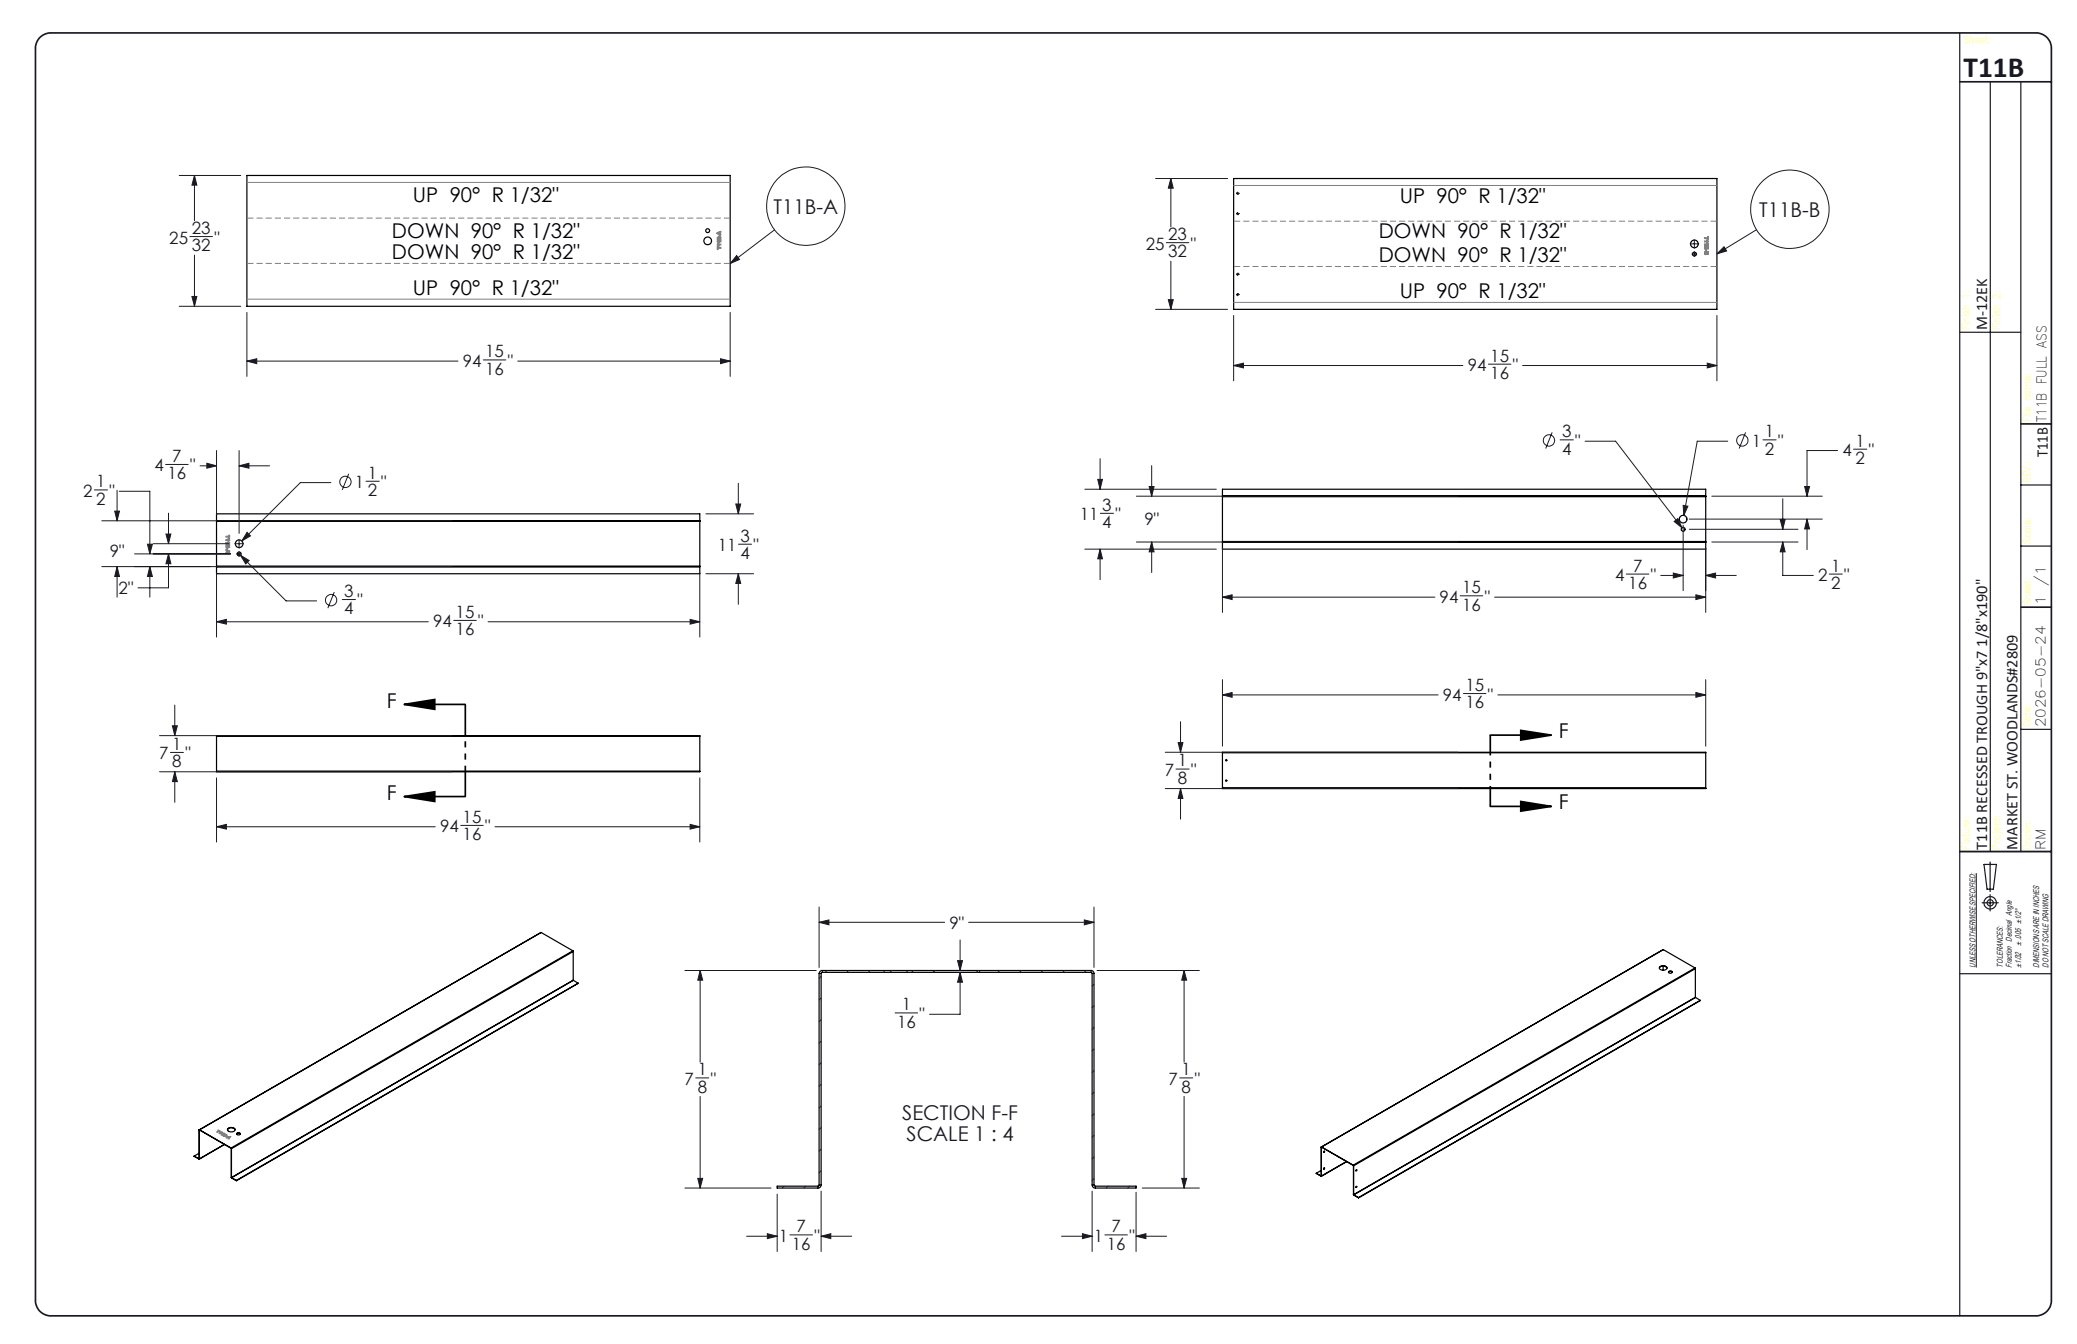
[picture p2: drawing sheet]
<svg xmlns="http://www.w3.org/2000/svg" width="432mm" height="279mm" viewBox="0 0 432 279" stroke-linecap="round" stroke-linejoin="round" font-family="sans-serif">
<g fill="none" stroke="#191924" stroke-width=".21">
<path d="M37.3 36.5h12.8M40.4 36.5l.5 2h-1zM40.4 36.5v9.4M240.2 37.1h15M243.4 37.1l.5 2h-1zM243.4 37.1v10.1M257.3 39.9v.1M39.5 49.2h4.7M40.4 53v10.7M153.1 53.1l.6 .8-1.9 .9zM161 47.8l-9.2 7M242.5 50.4h4.7"/>
<path d="M243.4 54.3v10M257 57h.1M257 40.2h.1M257 44.4h.1M257.2 57h.2M257.2 40.2h.2M257.2 44.4h.2M257.3 56.8h.1M257.3 40.4h.1M257.3 44.6h.1M257.3 40.1v.2M257.3 44.2h.1"/>
<path d="M257.3 44.3v.2M257.3 56.9v.2M257.3 57.2v.1M257.5 57h.1M257.5 40.2h.1M257.5 44.4h.1M351.4 50.7h.6M351.8 52.8h.2M352.1 52.8h.3M352.1 50.7h.3M352.2 49.8v.7M352.2 50.6v.2"/>
<path d="M352.2 50.9v.7M352.2 52.3v.3M352.2 52.7v.2M352.2 53v.3M352.5 52.8h.2M352.5 50.7h.7M356.9 52.8l1.5-1.5 .6 .9zM365.2 47.8l-8.3 5M37.3 63.7h12.8M39.9 61.6h1l-.5 2.1zM51.3 75.1l2.1-.5v1zM51.3 64.9v13.3"/>
<path d="M51.3 75.1h43.9M100.5 74.8h4.7M107.6 75.1h44.2M149.8 74.6l2 .5-2 .5zM151.8 64.9v13.3M240.2 64.3h15M242.9 62.3h1l-.5 2zM256.5 76l2-.5v1zM256.5 65.6v13.6M256.5 76h47.6M257 61.2h.1M257.2 61.2h.2"/>
<path d="M257.3 61h.1M257.3 61.1v.2M257.3 61.5h.1M257.5 61.2h.1M309.4 75.7h4.7M316.5 76h40.4M354.9 75.5l2 .5-2 .5zM356.9 65.6v13.6M34.4 96.6h4.7M41.6 96.8h3.4M43 96.3l2 .5-2 .5zM45 93.7v13.3"/>
<path d="M49.7 96.8l2.1-.5v1zM49.7 93.7v17.2M49.7 96.8h6.4M72.5 98.5l-1.3 3.3M228.2 99.7h1l-.5 2zM228.7 95.4v6.3M239.4 96.8v6.4M322.7 89.9l-1.4 3.3M324.3 91.4h2.8M329.5 91.7h6.4l13.8 18M359.2 91.7h-6.4l-2.7 15.4M362.9 89.9l-1.3 3.3"/>
<path d="M366.5 91.4h2.8M382 93.7h-6.3v9.5M385.3 93.4h2.8M19.6 101.8h2.8M21.2 108.3h72.8M21.2 117.8h72.8M23.8 106.3h1l-.5 2zM24.3 117.8l.5 2h-1zM24.3 101.9v6.4M24.3 117.8v6.3M24.8 102.1h6.4v13M28 115.1h19.9"/>
<path d="M30.7 113.1h1l-.5 2zM31.2 117.8l.5 2h-1zM31.2 117.8v6.3M31.9 113h15.7M34.5 111h1l-.5 2zM35 115.1l.5 2.1h-1zM35 115.1v7.1h-6.3M35 106.7v6.3M45 119.1v13.3M48.8 113h.7M49.2 115.1h.3M49.6 115.1h.2"/>
<path d="M49.6 113h.2M49.7 112.1v.7M49.7 112.9v.2M49.7 113.2v.7M49.7 114.7v.2M49.7 115v.3M49.7 115.4v.3M49.9 115.1h.3M49.9 113h.7M50 115.4l1.8 1.1-.7 .7zM50 115.4l9.5 9.5h6.3M51.4 110.7l.7 .7-1.8 1.1z"/>
<path d="M68.8 100.3h-6.4l-12.1 12.2M76.1 100h2.7M145.5 119.1v13.3M146.8 119.3h9.9M146.8 106.8h9.9M153 104.8h1l-.5 2zM153.5 119.3l.5 2h-1zM153.5 100.5v6.3M153.5 119.3v6.3M153.5 113.1h2.7M225.5 114.2h27.4M225.5 101.7h27.4"/>
<path d="M228.7 114.2l.5 2h-1zM228.7 114.2v6.3M228.7 106.7h2.8M236.3 103.2h66.8M236.3 112.7h66.8M238.9 101.1h1l-.5 2.1zM239.4 112.7l.5 2h-1zM239.4 112.7v6.3M254.1 113.9v13.4M338.1 119.3h4.7M345.3 119.6h4.6M347.9 119.1l2 .5-2 .6z"/>
<path d="M348.1 108.4l.7-.6 .9 1.9zM349.9 105.1l1 .1-.8 1.9zM349.9 109.2v13.6M351.2 107.9h27.6M351.2 110h22.6M354.6 119.6l2.1-.5v1.1zM354.6 113.9v13.4M354.6 119.6h6.4M355.9 103.2h22.9M355.9 112.7h17.9M370.1 108h1l-.5 2zM370.6 112.7l.5 2h-1z"/>
<path d="M370.6 112.7v6.9h6.4M370.6 103.7v6.3M375.2 101.1h1l-.5 2.1zM375.7 107.9l.5 2.1h-1zM375.7 107.9v6.4M380.3 119.3h2.7M45 129.3l2.1-.5v1zM45 129.3h44M69.5 123.1l-1.3 3.3M71.2 124.6h2.7M94.3 129h4.7M101.5 129.3h44"/>
<path d="M143.5 128.8l2 .5-2 .5zM254.1 124.1l2.1-.5v1zM254.1 124.1h44.2M303.6 123.9h4.7M310.7 124.1h43.9M352.6 123.6l2 .5-2 .5zM33.2 152.9h60.8M35.4 156.4h2.7M35.8 150.9h1.1l-.6 2zM36.3 146.6v6.3M242.3 156.4h60.8M244.5 159.9h2.7"/>
<path d="M244.9 154.4h1l-.5 2zM245.4 150v6.4M254.1 144.5l2.1-.5v1zM254.1 141.3v13.8M254.1 144.5h44.9M304.2 144.2h4.7M311.4 144.5h43.2M352.6 144l2 .5-2 .5zM354.6 141.3v13.8M33.2 160.4h60.8M36.3 160.4l.6 2.1h-1.1zM36.3 160.4v6.4"/>
<path d="M45 171.9l2.1-.5v1zM45 161.7v13.3M45 171.9h45.5M95.8 171.6h4.7M102.9 171.9h42.6M143.5 171.4l2 .5-2 .5zM145.5 161.7v13.3M242.3 163.9h60.8M245.4 163.9l.5 2.1h-1zM245.4 163.9v6.4M170.3 191.7l2-.5v1.1zM170.3 188.6v12.5"/>
<path d="M170.3 191.7h26.1M199.1 199.7h1l-.5 2.1zM199.6 195.4v6.4M201.4 191.7h26M225.4 191.2l2 .5-2 .6zM227.4 188.6v12.5M410.9 181.5v19.6M142.4 201.8h27.3M145.6 201.8l.5 2h-1zM145.6 201.8v19M170.7 203l-.4 .4M170.7 207.5l-.4 .4"/>
<path d="M170.7 212l-.4 .4M170.7 216.5l-.4 .4M171.9 201.8l-.3 .3M176.4 201.8l-.4 .3M180.9 201.8l-.4 .3M185.4 201.8l-.4 .3M186.1 210.6h4.7M189.9 201.8l-.4 .3M194.4 201.8l-.4 .3M199.6 202.1l.5 2.1h-1zM199.6 202.1v8.8h-6.3M203.4 201.8l-.4 .3"/>
<path d="M207.9 201.8l-.4 .3M212.3 201.8l-.4 .3M216.9 201.8l-.5 .3M221.3 201.8l-.4 .3M225.8 201.8l-.4 .3M227.4 204.6l-.4 .4M227.4 209.1l-.4 .4M227.4 213.6l-.4 .4M227.4 218.1l-.4 .4M228.1 201.8h21.2M246.2 201.8l.5 2h-1zM246.2 201.8v19"/>
<path d="M144.6 224.1h2.8M145.6 227.9v19.1M170.7 220.9l-.4 .4M170.7 225.4l-.4 .4M170.7 229.9l-.4 .4M170.7 234.4l-.4 .4M170.7 238.9l-.4 .4M227.4 222.6l-.4 .4M227.4 227l-.4 .4M227.4 231.6l-.4 .4M227.4 236l-.4 .4M245.3 224.1h2.7"/>
<path d="M246.2 227.9v19.1M142.4 247h17.9M145.1 245h1l-.5 2zM155.2 257h6.4M159.5 256.5l2.1 .5-2.1 .5zM161.6 248.2v12M163 246.6l-.4 .4M164.2 256.7h4.7M167.5 246.6l-.4 .4M170.7 257l2-.5v1zM170.7 243.4l-.4 .4M170.7 247.6v12.6"/>
<path d="M170.7 257h6.4M220.7 257h6.3M225 256.5l2 .5-2 .5zM227 247.6v12.6M227.4 240.5l-.4 .4M227.4 245l-.4 .4M229.7 256.7h4.7M230.4 246.6l-.4 .4M234.8 246.6l-.3 .4M236.2 257l2-.5v1zM236.2 257h6.3M236.2 247.9v12.3"/>
<path d="M237.5 247h11.8M245.7 245h1l-.5 2z"/>
<circle cx="167.5" cy="42.9" r="8.2"/>
<circle cx="372.1" cy="43.5" r="8.1"/>
<circle cx="322" cy="91.6" r="1.17"/>
<circle cx="362.2" cy="91.6" r="1.17"/>
<circle cx="71.8" cy="100.2" r="1.18"/>
<circle cx="68.9" cy="124.8" r="1.17"/>
</g>
<g fill="none" stroke="#191924" stroke-width=".25">
<path d="M407.4 6.8v266.7M413.8 17v160M420.1 17v160M407.4 69.1h12.7M420.1 113.5h6.4M420.1 100.8h6.4M420.1 151.6h6.4M407.4 177h19.1M412.5 179.7h2.5l-.6 5.2h-1.3zM413.7 179.2v6.1M412.1 187.7h3.3M413.7 186v3.4"/>
<path d="M407.4 202.4h19.1"/>
<circle cx="413.7" cy="187.7" r=".66"/>
<circle cx="413.8" cy="187.7" r="1.29"/>
</g>
<path d="M8.2 7.9a3.3 3.3 0 0 1 2.3-1.1h412.8a3.2 3.2 0 0 1 3.2 3.2v260.4a3.2 3.2 0 0 1-3.2 3.1h-412.8a3.2 3.2 0 0 1-3.1-3.1v-260.4a3.2 3.2 0 0 1 .8-2.1zM407.4 17h19.1M420.1 88.1h6.4M420.1 126.2h6.4M407.4 177h19.1" fill="none" stroke="#191924" stroke-width=".35"/>
<g fill="none" stroke="#000" stroke-width=".25">
<path d="M51.3 36.5h100.5v27.2h-100.5zM256.5 37.1h100.4v27.2h-100.4zM45 108.3v.1M45 117.7v.1M45 108.2v.1M45 117.8h.1M45 108.2v-1.4h100.5v1.4M45 117.8v1.5h100.5v-1.5M45 108.4v9.3M45 108.4h100.5M45 108.3h100.5M45 117.7h100.5"/>
<path d="M45 117.8h100.5M45 108.2h100.5M145.5 108.3v.1M145.5 117.7v.1M145.5 108.2v.1M145.5 117.8h.1M145.5 108.4v9.3M254.1 103.2v.1M254.1 112.6v.1M254.1 103.1v.1M254.1 112.7h.1M254.1 103.1v-1.4h100.5v1.4"/>
<path d="M254.1 112.7v1.5h100.5v-1.5M254.1 103.3v9.3M254.1 103.2h100.5M254.1 103.3h100.5M254.1 112.6h100.5M254.1 112.7h100.5M254.1 103.1h100.5M354.6 103.2v.1M354.6 112.6v.1M354.6 103.1v.1M354.6 112.7h.1M354.6 103.3v9.3"/>
<path d="M45 153v-.1h100.5v.1M45 153v7.4h100.5v-7.4M45 153h100.5M254.1 156.5v-.1h100.5v.1M254.1 156.5v7.4h100.5v-7.4M254.1 156.5h100.5M45 160.3h100.5l-100.5 .1M254.1 163.8l100.5 .1zM112.5 193.9h.1M112.5 193.9l-71.1 41M112.5 193.9l6.6 3.8M119.1 197.7l.1 .1"/>
<path d="M119.1 197.7l-71.1 41M119.2 197.8l-71.1 41M119.2 197.8v6M345.8 197.4h.1M345.8 197.4l-71.1 41M345.8 197.4l6.6 3.8M119.2 203.8h.1M119.2 203.8l-71.1 41M119.2 203.8l-71 41M119.2 203.8l1 .6M120.2 204.4l-71.1 41M120.2 204.4h.1"/>
<path d="M120.2 204.4l-71.1 41.1M170.5 201.9l.3-.1h56a.6 .6 0 0 1 .6 .6v43.9l.2 .3h8.6v.4h-8.5a.66 .66 0 0 1-.7-.7v-44l-.1-.2-56.1 .1-.1 .1v44a.66 .66 0 0 1-.7 .7h-8.4v-.4h8.5l.2-.1v-44.1zM345 201.3a.96 .96 0 0 1 1.6 0M345.1 201a.86 .86 0 0 1 1.4 .4 .91 .91 0 0 1-1.5-.2zM345.8 200.8v.9M346.9 202a.36 .36 0 0 1 .4-.2 .36 .36 0 0 1 .3 .4l-.5 .1zM346.9 202.1l.2-.2 .6 .2M352.4 201.2l.1 .2M352.4 201.2l-71.1 41M352.5 207.3v.1M352.5 201.4l-71.1 41M352.5 207.3l-71.1 41.1"/>
<path d="M352.5 201.4v5.9M352.5 207.4l-71.1 41M352.5 207.4l1 .6M353.5 208l-71.1 41M41.4 234.9h.1M41.4 234.9v6M41.4 239.7l-1 .6M41.5 234.9h.1M41.5 234.9h-.1M41.5 234.9l6.5 3.8M41.5 234.9v6M46.6 237.9l-5.1 3"/>
<path d="M46.7 237.9l-5.3 3.1M47.3 234.9a.92 .92 0 0 1 1.6 0M47.4 234.6a.9 .9 0 0 1 1.5 .3 .95 .95 0 0 1-1.6-.1zM48 238.7l.1 .1M48 238.7h.1M48.1 238.8h.1M48.1 238.8v6M49.2 235.7l.2-.2 .6 .2M49.2 235.6a.39 .39 0 0 1 .4-.1 .39 .39 0 0 1 .3 .3l-.5 .1-.2-.1zM274.7 238.5h.1M274.7 238.5v6M274.7 238.4v.1"/>
<path d="M274.7 238.5l6.6 3.8M274.7 238.4l6.6 3.8M275.2 239.5h.1M275.3 239.3l-.1 .2M40.4 240.3l1 .6M41.4 240.9h.1M41.5 240.9h-.1M48.1 244.8l.1 .1M48.1 244.8h.1M48.2 244.8l.9 .6M48.2 244.9l.9 .6M48.2 244.8v.1"/>
<path d="M49.1 245.4v.1M273.6 243.9l1 .6M274.6 244.5h.1M274.7 244.4l-.1 .1M274.7 244.4v.1M274.7 243.3l-1.1 .6M274.7 244.5h-.1M275.2 243h.1M275.3 242.8l-.1 .2M279.9 241.5l-5.2 3M280 241.5l-5.3 3M281.3 242.2l.1 .2"/>
<path d="M281.3 242.3h.1M281.3 242.2v.1M281.4 248.3v.2M281.4 242.3v.1M281.4 242.3v6.1M281.4 248.3v.1M281.4 248.4h.1M281.4 248.4l1 .6M281.4 248.5l1 .5M281.4 248.4v.1M282 246.6l.1 .1-.2 .2zM282 243.2h.1l-.2 .2z"/>
<path d="M282 243.2l-.1 .2M282 246.6l-.1 .2M282.4 249h.1"/>
<circle cx="147.1" cy="50.1" r=".8"/>
<circle cx="147.1" cy="48" r=".41"/>
<circle cx="257.3" cy="57" r=".13"/>
<circle cx="257.3" cy="40.2" r=".14"/>
<circle cx="257.3" cy="44.4" r=".14"/>
<circle cx="352.2" cy="52.8" r=".39"/>
<circle cx="352.3" cy="50.7" r=".79"/>
<circle cx="257.3" cy="61.3" r=".13"/>
<circle cx="49.7" cy="115.2" r=".4"/>
<circle cx="49.7" cy="113" r=".79"/>
<circle cx="349.9" cy="107.9" r=".78"/>
<circle cx="349.9" cy="110" r=".39"/>
<circle cx="254.9" cy="158" r=".13"/>
<circle cx="254.9" cy="162.3" r=".13"/>
<circle cx="275.3" cy="239.4" r=".12"/>
<circle cx="275.3" cy="242.9" r=".12"/>
</g>
<path d="M170.3 202.4h.4M171 202.1v-.4M183.8 201.7v.4M188.6 202.1v-.4M194.1 201.7v.4M203.7 202.1v-.4M226.8 201.7v.4M227.1 202.4h.4M170.1 246.6v.4M170.3 246.3h.4M227.5 246.3h-.4M227.7 246.6v.4" fill="none" stroke="#000" stroke-width=".21" stroke-dasharray="1.3 .6" stroke-linecap="butt"/>
<path d="M84 146.4l6.4-1v2.1zM84 146.4h12.7M309.8 152.8h12.7M316.2 151.8l6.3 1-6.3 1zM84 165.6l6.4-1v2zM84 165.6h12.7M309.8 167.6h12.7M316.2 166.6l6.3 1-6.3 1z" fill="none" stroke="#000" stroke-width=".35"/>
<g fill="none" stroke="#808080" stroke-width=".25">
<path d="M149.1 51.2l.2 .2 .6 .1v.1h-.6l-.1 .3zM149.1 50.8h.7l.1 .1h-.6l.1 .1-.1 .2zM149.1 48.4l.8-.3-.2 .2 .2 .5-.7-.2zM149.2 50.1h.6l.1 .2h-.6l.1 .1-.1 .1zM149.2 49.3h.6l.1 .5-.7 .1zM149.3 49.5h.1v.2h-.2zM149.3 48.5l.2-.1v.1zM149.5 48.9h.1v.3zM149.6 49.4l.1 .1v.2h-.2zM354.4 50.8l.5-.1v-.2l.2 .4zM354.4 49.4h.6l.1-.2v.6h-.1v-.2h-.6zM354.4 50.1h.5v-.2l.2 .3-.7 .1z"/>
<path d="M354.4 51.2h.7v.3a.18 .18 0 0 1-.1 .3 .18 .18 0 0 1-.2-.2v.1a.22 .22 0 0 1-.3 0 .22 .22 0 0 1-.1-.2zM354.4 52.3h.7v.5h-.3a.21 .21 0 0 1-.3 .1 .21 .21 0 0 1-.1-.3zM354.5 51.3h.2v.3h-.2zM354.5 52.5h.2v.2zM354.6 51.9l.1 .3zM354.8 51.3h.2v.3zM354.8 52.5h.2v.2zM47 111.5h.6l.1-.2v.6h-.1v-.2zM47 112.2h.5l-.1-.2h.1l.2 .3-.7 .1zM47 112.9l.5-.1-.1-.2h.1l.2 .3-.6 .1zM47 113.2l.7 .1v.5h-.4a.2 .2 0 0 1-.3 0 .2 .2 0 0 1 0-.2zM47 114.3l.7 .2v.2l-.7 .3v-.2h.2z"/>
<path d="M47.1 113.4h.2l-.1 .3zM47.2 113.9l.1 .4zM47.3 114.5l.3 .2-.3 .1zM47.4 113.4h.2v.3zM45.3 235l.5 .2h-.2l-.5 .2 .4-.3zM45.7 235.3l.4 .1-.5 .3 .3-.3zM46.2 235.6l.4 .1-.6 .2 .4-.2zM46.3 236l.4-.2 .5 .2-.4 .3zM46.5 236.1l.1-.1 .2 .1zM46.7 235.9l.3 .1zM47 236.2l.2 .1zM47.1 236.5l.8-.1-.3 .3z"/>
<path d="M47.4 236.5l.3-.1z"/>
</g>
<path d="M96.7 146.4v19.2" fill="none" stroke="#000" stroke-width=".35" stroke-dasharray="6.3 1.3 1.3 1.3 1.3 1.3" stroke-dashoffset="-.1" stroke-linecap="butt"/>
<path d="M309.8 167.6v-14.8" fill="none" stroke="#000" stroke-width=".35" stroke-dasharray="6.3 1.3 1.3 1.3 1.3 1.3" stroke-dashoffset="2.1" stroke-linecap="butt"/>
<path d="M51.4 45.3h100.4M151.8 54.8h-100.4M256.5 46h100.5M357 55.4h-100.5" fill="none" stroke="#808080" stroke-width=".21" stroke-dasharray="1.3 .6" stroke-dashoffset="-.1" stroke-linecap="butt"/>
<path d="M51.3 37.9h100.5M256.5 38.6h100.4M51.3 62.2h100.5M256.5 62.9h100.4" fill="none" stroke="#808080" stroke-width=".21"/>
<path d="M84 146.4l6.4-1v2.1zM84 165.6l6.4-1v2zM316.2 166.6l6.3 1-6.3 1zM316.2 151.8l6.3 1-6.3 1z" fill="#000"/>
<g fill="#191924">
<path d="M35.8 150.9h1.1l-.6 2zM36.3 160.4l.6 2.1h-1.1zM143.5 171.4l2 .5-2 .5zM45 171.9l2.1-.5v1zM23.8 106.3h1l-.5 2zM24.3 117.8l.5 2h-1zM143.5 128.8l2 .5-2 .5zM45 129.3l2.1-.5v1zM30.7 113.1h1l-.5 2zM31.2 117.8l.5 2h-1zM34.5 111h1l-.5 2zM35 115.1l.5 2.1h-1zM43 96.3l2 .5-2 .5zM49.7 96.8l2.1-.5v1zM50 115.4l1.1 1.8 .7-.7zM51.4 110.7l-1.1 1.8 1.8-1.1zM153.5 119.3l.5 2h-1zM153 104.8h1l-.5 2zM238.9 101.1h1l-.5 2.1zM239.4 112.7l.5 2h-1zM352.6 123.6l2 .5-2 .5zM254.1 124.1l2.1-.5v1zM228.7 114.2l.5 2h-1zM228.2 99.7h1l-.5 2zM349.9 105.1l.2 2 .8-1.9zM348.1 108.4l1.6 1.3-.9-1.9zM375.7 107.9l.5 2.1h-1zM375.2 101.1h1l-.5 2.1zM370.1 108h1l-.5 2zM370.6 112.7l.5 2h-1zM347.9 119.1l2 .5-2 .6zM354.6 119.6l2.1-.5v1.1zM149.8 74.6l2 .5-2 .5zM51.3 75.1l2.1-.5v1zM39.9 61.6h1l-.5 2.1zM40.4 36.5l.5 2h-1z"/>
<path d="M256.5 76l2-.5v1zM354.9 75.5l2 .5-2 .5zM243.4 37.1l.5 2h-1zM242.9 62.3h1l-.5 2z"/>
<path d="M153.1 53.1l.6 .8-1.9 .9zM356.9 52.8l1.5-1.5 .6 .9z"/>
<path d="M244.9 154.4h1l-.5 2zM245.4 163.9l.5 2.1h-1zM352.6 144l2 .5-2 .5zM254.1 144.5l2.1-.5v1zM159.5 256.5l2.1 .5-2.1 .5zM170.7 257l2-.5v1zM145.1 245h1l-.5 2zM145.6 201.8l.5 2h-1zM170.3 191.7l2-.5v1.1zM225.4 191.2l2 .5-2 .6zM225 256.5l2 .5-2 .5zM236.2 257l2-.5v1zM245.7 245h1l-.5 2zM246.2 201.8l.5 2h-1zM199.6 202.1l.5 2.1h-1zM199.1 199.7h1l-.5 2.1z"/>
</g>
<text font-size="6.1" fill="#191924" x="408.2" y="16.1">T11B</text>
<g font-size="4.2">
<text x="85.9" y="41.9">UP 90° R 1/32&quot;</text>
<text x="291" y="42.2">UP 90° R 1/32&quot;</text>
<text x="81.5" y="53.9">DOWN 90° R 1/32&quot;</text>
<text x="81.5" y="49.5">DOWN 90° R 1/32&quot;</text>
<text x="286.6" y="49.4">DOWN 90° R 1/32&quot;</text>
<text x="286.6" y="54.5">DOWN 90° R 1/32&quot;</text>
<text x="85.9" y="61.3">UP 90° R 1/32&quot;</text>
<text x="291" y="62">UP 90° R 1/32&quot;</text>
<text x="80.4" y="147.1">F</text>
<text x="324.1" y="153.5">F</text>
<text x="80.4" y="166.3">F</text>
<text x="324.1" y="168.3">F</text>
</g>
<g font-size="4.2" fill="#191924">
<text x="160.8" y="44.4">T11B-A</text>
<text x="365.7" y="45.1">T11B-B</text>
<text x="187.6" y="232.9">SECTION F-F</text>
<text x="188.5" y="237.1">SCALE 1 : 4</text>
</g>
<g font-size="3.5" fill="#191924">
<text x="35.2" y="50.6">25</text>
<text x="39.9" y="48.6">23</text>
<text x="39.9" y="52.2">32</text>
<text x="44.6" y="50.6">&quot;</text>
<text x="238.2" y="51.9">25</text>
<text x="242.9" y="49.9">23</text>
<text x="242.9" y="53.5">32</text>
<text x="247.6" y="51.9">&quot;</text>
<text x="96.2" y="76.3">94</text>
<text x="100.9" y="74.3">15</text>
<text x="100.9" y="77.9">16</text>
<text x="105.6" y="76.3">&quot;</text>
<text x="305.1" y="77.2">94</text>
<text x="309.8" y="75.2">15</text>
<text x="314.5" y="77.2">&quot;</text>
<text x="309.8" y="78.8">16</text>
<text x="35.8" y="96">7</text>
<text x="324.8" y="90.9">3</text>
<text x="324.8" y="94.5">4</text>
<text x="327.5" y="92.9">&quot;</text>
<text x="364.2" y="92.9">1</text>
<text x="366.9" y="90.9">1</text>
<text x="366.9" y="94.5">2</text>
<text x="369.6" y="92.9">&quot;</text>
<text x="383" y="94.8">4</text>
<text x="385.8" y="92.8">1</text>
<text x="388.5" y="94.8">&quot;</text>
<text x="20" y="101.3">1</text>
<text x="32.1" y="98">4</text>
<text x="34.8" y="99.6">16</text>
<text x="39.5" y="98">&quot;</text>
<text x="73.8" y="101.5">1</text>
<text x="76.5" y="99.5">1</text>
<text x="79.2" y="101.5">&quot;</text>
<text x="385.8" y="96.4">2</text>
<text x="17.3" y="103.3">2</text>
<text x="20" y="104.9">2</text>
<text x="22.8" y="103.3">&quot;</text>
<text x="76.5" y="103.1">2</text>
<text x="229.2" y="106.2">3</text>
<text x="153.9" y="112.6">3</text>
<text x="224.5" y="108.1">11</text>
<text x="229.2" y="109.8">4</text>
<text x="231.9" y="108.1">&quot;</text>
<text x="237.9" y="109.2">9&quot;</text>
<text x="22.8" y="115.7">9&quot;</text>
<text x="149.2" y="114.6">11</text>
<text x="153.9" y="116.2">4</text>
<text x="156.7" y="114.6">&quot;</text>
<text x="339.5" y="118.8">7</text>
<text x="380.7" y="118.8">1</text>
<text x="24.7" y="123.5">2&quot;</text>
<text x="71.6" y="124.1">3</text>
<text x="299.3" y="125.3">94</text>
<text x="304" y="123.3">15</text>
<text x="308.7" y="125.3">&quot;</text>
<text x="335.8" y="120.8">4</text>
<text x="338.5" y="122.4">16</text>
<text x="343.2" y="120.8">&quot;</text>
<text x="378" y="120.8">2</text>
<text x="380.7" y="122.4">2</text>
<text x="383.4" y="120.8">&quot;</text>
<text x="71.6" y="127.7">4</text>
<text x="74.3" y="126.1">&quot;</text>
<text x="90" y="130.4">94</text>
<text x="94.7" y="128.4">15</text>
<text x="99.4" y="130.4">&quot;</text>
<text x="304" y="126.9">16</text>
<text x="94.7" y="132">16</text>
<text x="304.7" y="143.6">15</text>
<text x="300" y="145.6">94</text>
<text x="304.7" y="147.2">16</text>
<text x="309.3" y="145.6">&quot;</text>
<text x="35.8" y="155.9">1</text>
<text x="33.1" y="157.9">7</text>
<text x="35.8" y="159.5">8</text>
<text x="38.5" y="157.9">&quot;</text>
<text x="242.2" y="161.3">7</text>
<text x="244.9" y="159.3">1</text>
<text x="247.6" y="161.3">&quot;</text>
<text x="244.9" y="162.9">8</text>
<text x="91.5" y="173">94</text>
<text x="96.2" y="171.1">15</text>
<text x="100.9" y="173">&quot;</text>
<text x="96.2" y="174.7">16</text>
<text x="197.4" y="193.1">9&quot;</text>
<text x="186.5" y="213.6">16</text>
<text x="187.5" y="210">1</text>
<text x="191.2" y="212">&quot;</text>
<text x="142.3" y="225.5">7</text>
<text x="145" y="223.5">1</text>
<text x="145" y="227.2">8</text>
<text x="147.8" y="225.5">&quot;</text>
<text x="242.9" y="225.5">7</text>
<text x="245.7" y="223.5">1</text>
<text x="245.7" y="227.2">8</text>
<text x="248.4" y="225.5">&quot;</text>
<text x="165.6" y="256.2">7</text>
<text x="231.1" y="256.2">7</text>
<text x="161.9" y="258.2">1</text>
<text x="164.6" y="259.8">16</text>
<text x="169.3" y="258.2">&quot;</text>
<text x="227.4" y="258.2">1</text>
<text x="230.1" y="259.8">16</text>
<text x="234.8" y="258.2">&quot;</text>
</g>
<g font-size="3.4" fill="#191924">
<text x="413.1" y="68.7" transform="rotate(-90 413.1 68.7)">M-12EK</text>
<text x="425.7" y="95.1" transform="rotate(-90 425.7 95.1)">T11B</text>
<text x="413.1" y="176.6" transform="rotate(-90 413.1 176.6)">T11B RECESSED TROUGH 9&quot;x7 1/8&quot;x190&quot;</text>
<text x="419.4" y="176.6" transform="rotate(-90 419.4 176.6)">MARKET ST. WOODLANDS#2809</text>
</g>
<g font-size="2.8" fill="#191924">
<text x="425.5" y="87.7" transform="rotate(-90 425.5 87.7)">T11B FULL ASS</text>
<text x="425.2" y="125.8" transform="rotate(-90 425.2 125.8)">1</text>
<text x="425.2" y="121.7" transform="rotate(-90 425.2 121.7)">/1</text>
<text x="425.2" y="151.2" transform="rotate(-90 425.2 151.2)">2026-05-24</text>
<text x="425.2" y="176.6" transform="rotate(-90 425.2 176.6)">RM</text>
</g>
<g font-size="2.1" fill="#ff0">
<text x="408.2" y="8.9">Sheet:</text>
<text x="409.5" y="68.7" transform="rotate(-90 409.5 68.7)">Finish 1:</text>
<text x="415.8" y="68.7" transform="rotate(-90 415.8 68.7)">Finish 2:</text>
<text x="422.2" y="87.7" transform="rotate(-90 422.2 87.7)">File name:</text>
<text x="422.2" y="100.4" transform="rotate(-90 422.2 100.4)">REV.:</text>
<text x="422.2" y="113.1" transform="rotate(-90 422.2 113.1)">Scale:</text>
<text x="422.2" y="125.8" transform="rotate(-90 422.2 125.8)">Sheet:</text>
<text x="422.2" y="151.2" transform="rotate(-90 422.2 151.2)">Date:</text>
<text x="409.5" y="176.6" transform="rotate(-90 409.5 176.6)">Fixture:</text>
<text x="415.8" y="176.6" transform="rotate(-90 415.8 176.6)">Project:</text>
<text x="422.2" y="176.6" transform="rotate(-90 422.2 176.6)">Drawn:</text>
</g>
<g font-size="1.7" fill="#191924">
<text x="420.2" y="196.6" transform="rotate(-90 420.2 196.6)">± .005 ±1/2°</text>
<text x="410.7" y="201.1" transform="rotate(-90 410.7 201.1)">UNLESS OTHERWISE SPECIFIED:</text>
<text x="416.4" y="201.1" transform="rotate(-90 416.4 201.1)">TOLERANCES:</text>
<text x="418.3" y="201.1" transform="rotate(-90 418.3 201.1)">Fraction Decimal Angle</text>
<text x="420.2" y="201.1" transform="rotate(-90 420.2 201.1)">±1/32</text>
<text x="424" y="201.1" transform="rotate(-90 424 201.1)">DIMENSIONS ARE IN INCHES</text>
<text x="425.9" y="201.1" transform="rotate(-90 425.9 201.1)">DO NOT SCALE DRAWING</text>
</g>
</svg>
